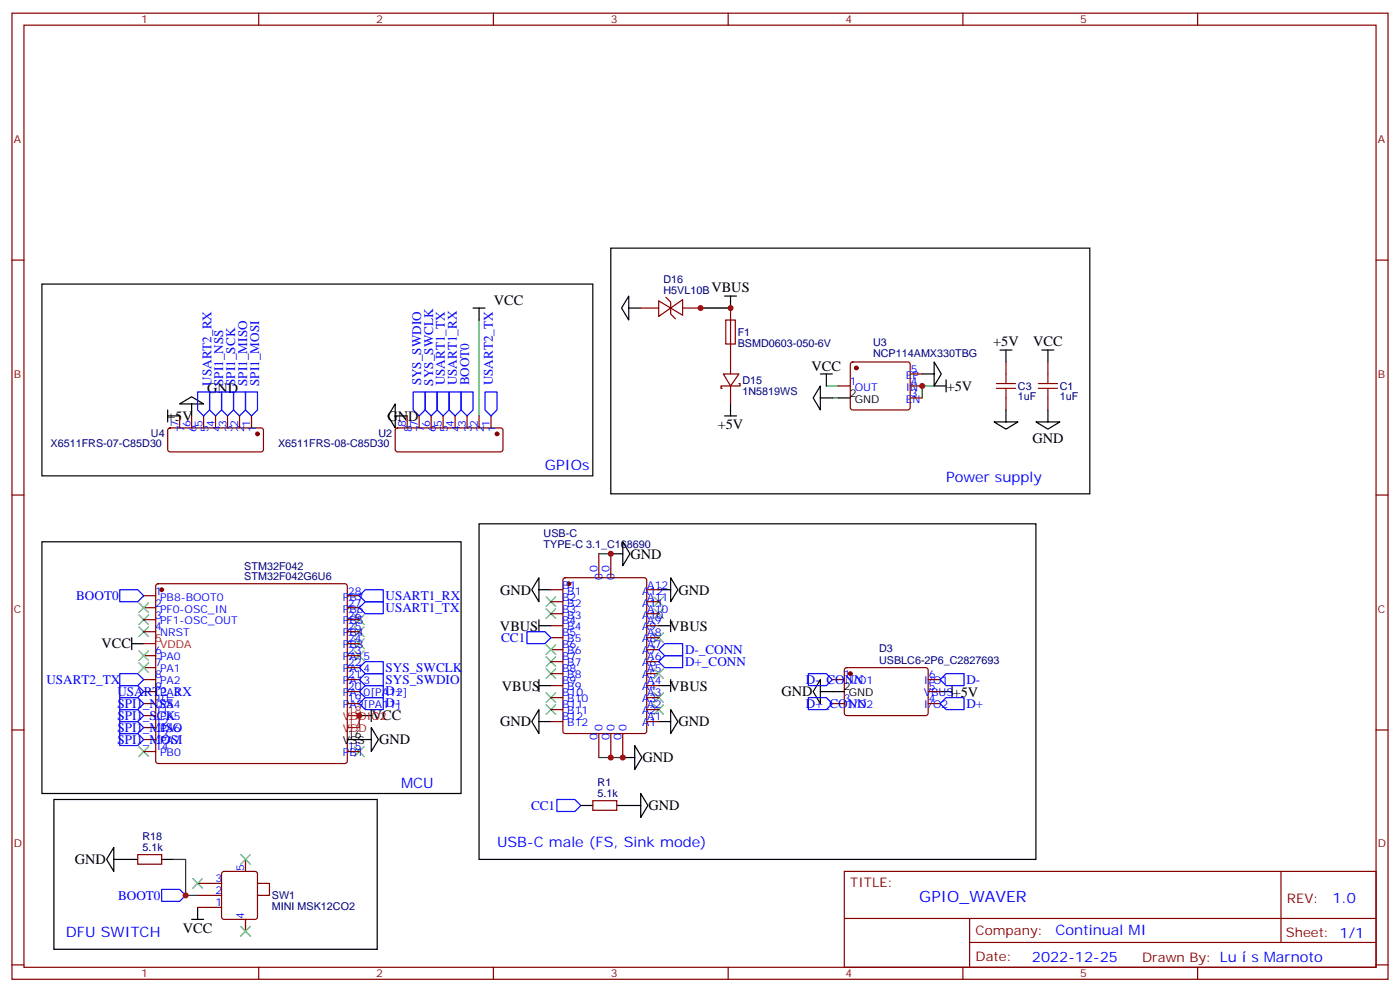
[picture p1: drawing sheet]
<svg xmlns="http://www.w3.org/2000/svg" width="412mm" height="292mm" viewBox="0 0 412 292" stroke-linecap="round" stroke-linejoin="round" font-family="sans-serif">
<g fill="none" stroke="#870000" stroke-width=".35">
<path d="M3.5 3.9h405.4v284.3h-405.4zM7.1 7.4h398.2v277.3h-398.2zM76.2 3.9v3.5M145.3 3.9v3.5M214.5 3.9v3.5M283.6 3.9v3.5M352.8 3.9v3.5M3.5 76.6h3.6M405.3 76.6h3.6M188.7 90.7h5.3M194 88.5l3.6 2.2-3.6 2.4zM196.1 87.5l1.5 1.4v3.5l1.4 1.4"/>
<path d="M197.6 90.7l3.5-2.5v4.6zM201.1 90.7h5.3M215.2 90.7v19.4M213.1 110.1h4.6l-2.5 3.5zM215.2 113.6h-2.8v.7h.3M215.2 113.6v5.3M217.7 112.9h.3v.7h-2.8M246.9 113.6h3.6M250.7 106.7l.5-.2h16.2l.5 .2 .2 .5v12.7l-.2 .5-.5 .2h-16.2l-.5-.2-.2-.5v-12.7zM268.1 113.6h3.5M268.1 117.1h3.5M268.1 110.1h3.5"/>
<path d="M296.3 106.5v3.6M296.3 117.1v3.5M308.7 106.5v3.6M308.7 117.1v3.5M49.6 126.1l.5-.2 27.1 .1 .4 .6v5.7l-.2 .5-.5 .2h-26.8l-.5-.2-.2-.5v-5.7zM52.9 122.4v3.5M56.4 122.4v3.5M60 122.4v3.5M63.5 122.4v3.5M67 122.4v3.5M70.6 122.4v3.5M74.1 122.4v3.5"/>
<path d="M116.7 126.1l.4-.2h30.4l.5 .2 .2 .5v5.7l-.3 .5-.4 .2h-30.4l-.5-.2-.2-.5v-5.7zM119.9 122.4v3.5M123.5 122.4v3.5M127 122.4v3.5M130.5 122.4v3.5M134.1 122.4v3.5M137.6 122.4v3.5M141.1 122.4v3.5M144.6 122.4v3.5M3.5 145.7h3.6M405.3 145.7h3.6M42.3 175.3h3.6"/>
<path d="M42.3 178.9h3.6M46.1 172l.5-.2h55l.5 .2 .2 .5v51.5l-.2 .5-.5 .2h-55l-.5-.2-.2-.5v-51.5zM102.3 175.3h3.5M102.3 178.9h3.5M162.3 173.6h3.5M162.3 177.1h3.5M166 170.2l.5-.2h23.3l.6 .5 .1 44.7-.5 .6-23.5 .1-.6-.5-.1-44.7zM176.4 163v7M179.9 163v7M190.5 173.6h3.5M190.5 177.1h3.5M42.3 182.4h3.6"/>
<path d="M42.3 185.9h3.6M42.3 193h3.6M42.3 196.5h3.6M102.3 182.4h3.5M102.3 185.9h3.5M102.3 193h3.5M102.3 196.5h3.5M102.3 189.4h3.5M162.3 180.6h3.5M162.3 184.1h3.5M162.3 187.7h3.5M162.3 191.2h3.5"/>
<path d="M162.3 194.7h3.5M162.3 198.3h3.5M190.5 180.6h3.5M190.5 184.1h3.5M190.5 187.7h3.5M190.5 191.2h3.5M190.5 194.7h3.5M190.5 198.3h3.5M248.9 196.7l.5-.2 23.6 .1 .4 .6-.1 13-.6 .4-23.6-.1-.4-.6v-12.7zM3.5 214.8h3.6M42.3 200h3.6M42.3 203.6h3.6"/>
<path d="M42.3 207.1h3.6M42.3 210.6h3.6M42.3 214.1h3.6M42.3 217.7h3.6M102.3 200h3.5M102.3 203.6h3.5M102.3 207.1h3.5M162.3 201.8h3.5M162.3 205.3h3.5M162.3 208.8h3.5M162.3 212.4h3.5M176.4 215.9v7.1"/>
<path d="M179.9 215.9v7.1M183.4 215.9v7.1M190.5 201.8h3.5M190.5 205.3h3.5M190.5 208.8h3.5M190.5 212.4h3.5M245.2 200h3.5M245.2 207.1h3.5M273.4 200h3.5M273.4 203.6h3.5M273.4 207.1h3.5M405.3 214.8h3.6"/>
<path d="M42.3 221.2h3.6M102.3 221.2h3.5M174.6 235.7h7.1v2.8h-7.1zM40.6 251.5h7v2.9h-7zM58.2 260h7.1M65.5 256.7l.5-.2h9.1l.5 .2 .2 .5v12.7l-.2 .5-.5 .2h-9.1l-.5-.3-.2-.4v-12.7zM72.3 252.9v3.6M75.8 260h3.6v3.5h-3.6M248.7 256.5h156.6v28.2h-156.6zM377.3 256.5v20.9M58.2 263.5h7.1M58.2 267.1h7.1"/>
<path d="M72.3 270.6v3.5M248.7 270.3h156.5M285.6 277.4h119.6M285.6 270.3v14.1M3.5 284h3.6M76.2 284.7v3.5M145.3 284.7v3.5M214.5 284.7v3.5M283.6 284.7v3.5M352.8 284.7v3.5M405.3 284h3.6"/>
</g>
<g fill="none" stroke="#000" stroke-width=".35">
<path d="M179.9 73h141.1v72.3h-141.1zM12.3 83.6h162.3v56.5h-162.3zM139.3 90.7h3.6M141.1 90.7v3.5M185.2 87.1v7.1l-2.1-3.5zM185.2 90.7h3.5M213.4 87.1h3.6M215.2 87.1v3.6M52.9 118.9l3.5-2.1 3.6 2.1zM56.4 118.9v3.5M116.4 118.9v7l-2.1-3.5zM215.2 118.9v3.5"/>
<path d="M241.7 113.6v7l-2.2-3.5zM241.7 110.1h3.5M241.7 117.1h3.5M243.4 110.1v3.5M246.9 117.1h3.6M271.6 110.1h3.6M275.2 106.5l2.1 3.6-2.1 3.5zM275.2 113.6h3.5M278.7 111.8v3.6M294.6 103h3.5M296.3 103v3.5M306.9 103h3.5"/>
<path d="M308.7 103v3.5M49.4 122.4h3.5M49.4 120.6v3.6M116.4 122.4h3.5M213.4 122.4h3.6M292.8 124.2h7.1l-3.6 2.1zM296.3 120.6v3.6M305.2 124.2h7l-3.5 2.1zM308.7 120.6v3.6M12.3 159.5h123.5v74h-123.5zM141.1 154.2h164.1v98.7h-164.1zM183.4 159.5l2.2 3.5-2.2 3.5z"/>
<path d="M158.7 170v7.1l-2.1-3.5zM158.7 173.6h3.6M179.9 163h3.5M194 173.6h3.6M197.6 170l2.1 3.6-2.1 3.5zM38.8 189.4h3.5M38.8 187.7v3.5M158.7 184.1h3.6M158.7 182.4v3.5M194 184.1h3.6M197.6 182.4v3.5M102.3 217.7h7.1"/>
<path d="M105.8 210.6h3.6M109.4 214.1l2.1 3.6-2.1 3.5zM109.4 208.8v3.6M158.7 208.8v7.1l-2.1-3.5zM158.7 201.8h3.6M158.7 212.4h3.6M158.7 200v3.6M187 219.4l2.1 3.6-2.1 3.5zM194 201.8h3.6M194 212.4h3.6M197.6 208.8l2.1 3.6-2.1 3.5zM197.6 200v3.6"/>
<path d="M241.7 200v7.1l-2.2-3.5zM241.7 203.6h7M276.9 203.6h3.6M280.5 201.8v3.5M15.9 235.3h95.2v44.1h-95.2zM171.1 237.1h3.5M181.7 237.1h7M183.4 223h3.6M188.7 233.5l2.2 3.6-2.2 3.5zM33.5 249.4v7.1l-2.1-3.6zM33.5 252.9h7.1M47.6 252.9h3.6"/>
<path d="M56.4 270.6h3.6M58.2 267.1v3.5"/>
</g>
<g fill="none" stroke="#00f" stroke-width=".35">
<path d="M58.2 115.4h3.5v5.2l-1.7 1.8-1.8-1.8zM61.7 115.4h3.6v5.2l-1.8 1.8-1.8-1.8zM65.3 115.4h3.5v5.2l-1.8 1.8-1.7-1.8zM68.8 115.4h3.5v5.2l-1.7 1.8-1.8-1.8zM72.3 115.4h3.5v5.2l-1.7 1.8-1.8-1.8zM121.7 115.4h3.5v5.2l-1.7 1.8-1.8-1.8zM125.2 115.4h3.6v5.2l-1.8 1.8-1.8-1.8zM128.8 115.4h3.5v5.2l-1.8 1.8-1.7-1.8zM132.3 115.4h3.5v5.2l-1.7 1.8-1.8-1.8zM135.8 115.4h3.5v5.2l-1.7 1.8-1.8-1.8zM142.9 115.4h3.5v5.2l-1.8 1.8-1.7-1.8zM35.3 173.6h5.3l1.7 1.7-1.7 1.8h-5.3z"/>
<path d="M105.8 175.3l1.8-1.7h5.3v3.5h-5.3zM105.8 178.9l1.8-1.8h5.3v3.5h-5.3zM35.3 198.3h5.3l1.7 1.7-1.7 1.8h-5.3zM105.8 196.5l1.8-1.8h5.3v3.6h-5.3zM155.2 185.9h5.3l1.8 1.8-1.8 1.7h-5.3zM194 191.2l1.8-1.8h5.3v3.6h-5.3zM195.8 193h5.3v3.5h-5.3l-1.8-1.8zM238.1 198.3h5.3l1.8 1.7-1.8 1.8h-5.3zM35.3 201.8h5.3l1.7 1.8-1.7 1.7h-5.3zM35.3 205.3h5.3l1.7 1.8-1.7 1.7h-5.3zM35.3 208.8h5.3l1.7 1.8-1.7 1.8h-5.3zM35.3 212.4h5.3l1.7 1.7-1.7 1.8h-5.3z"/>
<path d="M35.3 215.9h5.3l1.7 1.8-1.7 1.7h-5.3zM105.8 203.6l1.8-1.8h5.3v3.5h-5.3zM105.8 207.1l1.8-1.8h5.3v3.5h-5.3zM105.8 200l1.8-1.7h5.3v3.5h-5.3zM238.1 205.3h5.3l1.8 1.8-1.8 1.7h-5.3zM276.9 200l1.8-1.7h5.3v3.5h-5.3zM276.9 207.1l1.8-1.8h5.3v3.5h-5.3zM164 235.3h5.3l1.8 1.8-1.8 1.7h-5.3zM47.6 261.8h5.3l1.8 1.7-1.8 1.8h-5.3z"/>
</g>
<path d="M141.1 94.2v28.2M206.4 90.7h8.8M243.4 113.6h3.5M245.2 117.1h1.7M275.2 113.6h-3.6v3.5M176.4 163h3.5M105.8 210.6v3.5M176.4 223h7M51.2 252.9h3.5v10.6h3.5" fill="none" stroke="#008700" stroke-width=".35"/>
<g fill="none" stroke="#3c3" stroke-width=".35">
<path d="M40.9 177.4l2.8 2.9M43.7 177.4l-2.8 2.9M160.9 175.7l2.8 2.8M160.9 179.2l2.8 2.8M163.7 175.7l-2.8 2.8M163.7 179.2l-2.8 2.8M192.6 175.7l2.8 2.8M192.6 179.2l2.8 2.8M195.4 175.7l-2.8 2.8M195.4 179.2l-2.8 2.8M40.9 181l2.8 2.8M40.9 184.5l2.8 2.8"/>
<path d="M40.9 195.1l2.8 2.8M40.9 191.6l2.8 2.8M43.7 181l-2.8 2.8M43.7 184.5l-2.8 2.8M43.7 195.1l-2.8 2.8M43.7 191.6l-2.8 2.8M104.4 184.5l2.8 2.8M104.4 188l2.8 2.9M104.4 191.6l2.8 2.8M104.4 181l2.8 2.8M107.2 184.5l-2.8 2.8M107.2 188l-2.8 2.9"/>
<path d="M107.2 191.6l-2.8 2.8M107.2 181l-2.8 2.8M160.9 196.8l2.8 2.9M160.9 193.3l2.8 2.8M160.9 189.8l2.8 2.8M163.7 196.8l-2.8 2.9M163.7 193.3l-2.8 2.8M163.7 189.8l-2.8 2.8M192.6 186.3l2.8 2.8M192.6 196.8l2.8 2.9M195.4 186.3l-2.8 2.8M195.4 196.8l-2.8 2.9"/>
<path d="M40.9 219.8l2.8 2.8M43.7 219.8l-2.8 2.8M104.4 219.8l2.8 2.8M107.2 219.8l-2.8 2.8M160.9 207.4l2.8 2.9M160.9 203.9l2.8 2.8M163.7 207.4l-2.8 2.9M163.7 203.9l-2.8 2.8M192.6 203.9l2.8 2.8M192.6 207.4l2.8 2.9M195.4 203.9l-2.8 2.8M195.4 207.4l-2.8 2.9"/>
<path d="M56.8 258.6l2.8 2.8M59.6 258.6l-2.8 2.8M70.9 251.5l2.8 2.9M73.7 251.5l-2.8 2.9M70.9 272.7l2.8 2.8M73.7 272.7l-2.8 2.8"/>
</g>
<g fill="#870000" stroke="#870000" stroke-width=".35">
<circle cx="47.6" cy="173.6" r=".53"/>
<circle cx="167.6" cy="171.8" r=".53"/>
<circle cx="252.2" cy="108.3" r=".53"/>
<circle cx="75.8" cy="127.7" r=".53"/>
<circle cx="146.4" cy="127.7" r=".53"/>
<circle cx="250.5" cy="198.3" r=".53"/>
</g>
<path d="M42.3 189.4h3.6M102.3 214.1h3.5M102.3 210.6h3.5" fill="none" stroke="#f00" stroke-width=".35"/>
<path d="M213.8 94.2h2.8v7h-2.8zM293.5 114.3h5.7M293.5 112.9h5.7M296.3 110.1v2.8M296.3 114.3v2.8M305.9 114.3h5.6M305.9 112.9h5.6M308.7 110.1v2.8M308.7 114.3v2.8" fill="none" stroke="#a10000" stroke-width=".35"/>
<g fill="#c00">
<circle cx="105.8" cy="210.6" r=".88"/>
<circle cx="54.7" cy="263.5" r=".88"/>
<circle cx="271.6" cy="113.6" r=".88"/>
<circle cx="215.2" cy="90.7" r=".88"/>
<circle cx="206.4" cy="90.7" r=".88"/>
<circle cx="179.9" cy="223" r=".88"/>
<circle cx="179.9" cy="163" r=".88"/>
<circle cx="183.4" cy="223" r=".88"/>
</g>
<text font-size="4.6" fill="#00f" x="270.8" y="265.5">GPIO_WAVER</text>
<g font-size="4.2">
<text x="145.5" y="89.7">VCC</text>
<text x="209.5" y="86">VBUS</text>
<text x="292.6" y="102">+5V</text>
<text x="304.3" y="102">VCC</text>
<text x="239.1" y="109">VCC</text>
<text x="61" y="115.8">GND</text>
<text x="278.9" y="115.1">+5V</text>
<text x="49.2" y="123.8">+5V</text>
<text x="114.1" y="123.9">GND</text>
<text x="211.4" y="126.3">+5V</text>
<text x="304.1" y="130.2">GND</text>
<text x="185.7" y="164.4">GND</text>
<text x="147.3" y="175">GND</text>
<text x="199.8" y="175">GND</text>
<text x="147.3" y="185.6">VBUS</text>
<text x="197.2" y="185.6">VBUS</text>
<text x="29.9" y="190.8">VCC</text>
<text x="147.8" y="203.3">VBUS</text>
<text x="197.2" y="203.3">VBUS</text>
<text x="230.2" y="205">GND</text>
<text x="280.6" y="205">+5V</text>
<text x="109.5" y="212">VCC</text>
<text x="147.3" y="213.8">GND</text>
<text x="199.8" y="213.8">GND</text>
<text x="111.7" y="219.1">GND</text>
<text x="189.3" y="224.4">GND</text>
<text x="191" y="238.5">GND</text>
<text x="22" y="254.4">GND</text>
<text x="53.9" y="274.6">VCC</text>
</g>
<g font-size="4.2" fill="#00f">
<text x="160.5" y="138.3">GPIOs</text>
<text x="278.7" y="141.8">Power supply</text>
<text x="118.2" y="231.8">MCU</text>
<text x="146.4" y="249.4">USB-C male (FS, Sink mode)</text>
<text x="392.5" y="265.7">1.0</text>
<text x="19.4" y="275.9">DFU SWITCH</text>
<text x="310.9" y="275.3">Continual MI</text>
<text x="304" y="283.1">2022-12-25</text>
<text x="368.6" y="283">s Marnoto</text>
</g>
<g font-size="3.9" fill="#00f">
<text x="62.3" y="113.6" transform="rotate(-90 62.3 113.6)">USART2_RX</text>
<text x="65.8" y="113.6" transform="rotate(-90 65.8 113.6)">SPI1_NSS</text>
<text x="69.3" y="113.6" transform="rotate(-90 69.3 113.6)">SPI1_SCK</text>
<text x="72.8" y="113.6" transform="rotate(-90 72.8 113.6)">SPI1_MISO</text>
<text x="76.4" y="113.6" transform="rotate(-90 76.4 113.6)">SPI1_MOSI</text>
<text x="124.1" y="113.5" transform="rotate(-90 124.1 113.5)">SYS_SWDIO</text>
<text x="127.6" y="113.5" transform="rotate(-90 127.6 113.5)">SYS_SWCLK</text>
<text x="131" y="113.5" transform="rotate(-90 131 113.5)">USART1_TX</text>
<text x="134.6" y="113.5" transform="rotate(-90 134.6 113.5)">USART1_RX</text>
<text x="138.2" y="113.4" transform="rotate(-90 138.2 113.4)">BOOT0</text>
<text x="145.2" y="113.5" transform="rotate(-90 145.2 113.5)">USART2_TX</text>
<text x="22.4" y="176.6">BOOT0</text>
<text x="113.6" y="176.6">USART1_RX</text>
<text x="113.6" y="180.1">USART1_TX</text>
<text x="147.6" y="188.9">CC1</text>
<text x="113.6" y="197.7">SYS_SWCLK</text>
<text x="201.8" y="192.5">D-_CONN</text>
<text x="201.8" y="196.1">D+_CONN</text>
<text x="13.7" y="201.2">USART2_TX</text>
<text x="113.6" y="201.2">SYS_SWDIO</text>
<text x="237.4" y="201.3">D-_CONN</text>
<text x="284.7" y="201.2">D-</text>
<text x="34.6" y="204.8">USART2_RX</text>
<text x="34.6" y="208.4">SPI1_NSS</text>
<text x="113.6" y="204.7">D+</text>
<text x="113.6" y="208.2">D-</text>
<text x="237.4" y="208.3">D+_CONN</text>
<text x="284.7" y="208.3">D+</text>
<text x="34.6" y="211.9">SPI1_SCK</text>
<text x="34.6" y="215.4">SPI1_MISO</text>
<text x="34.6" y="218.9">SPI1_MOSI</text>
<text x="156.4" y="238.3">CC1</text>
<text x="34.8" y="264.8">BOOT0</text>
</g>
<g font-size="3.9" fill="#800">
<text x="250.5" y="261.1">TITLE:</text>
<text x="379.1" y="265.7">REV:</text>
<text x="287.4" y="275.3">Company:</text>
<text x="378.7" y="275.9">Sheet: 1/1</text>
<text x="287.4" y="282.9">Date:</text>
<text x="336.4" y="283">Drawn By: Lu</text>
</g>
<g font-size="3.2" fill="#800">
<text x="41.6" y="6.9">1</text>
<text x="110.8" y="6.9">2</text>
<text x="179.9" y="6.9">3</text>
<text x="249.1" y="6.9">4</text>
<text x="318.2" y="6.9">5</text>
<text x="4.1" y="42">A</text>
<text x="405.9" y="42">A</text>
<text x="4.1" y="111.1">B</text>
<text x="405.9" y="111.1">B</text>
<text x="4.1" y="180.3">C</text>
<text x="405.9" y="180.3">C</text>
<text x="4.1" y="249.4">D</text>
<text x="405.9" y="249.4">D</text>
<text x="41.6" y="287.7">1</text>
<text x="110.8" y="287.7">2</text>
<text x="179.9" y="287.7">3</text>
<text x="249.1" y="287.7">4</text>
<text x="318.2" y="287.7">5</text>
</g>
<g font-size="3.2" fill="#000080">
<text x="195.5" y="83.3">D16</text>
<text x="195.5" y="86.4">H5VL10B</text>
<text x="217.3" y="98.9">F1</text>
<text x="257.2" y="101.8">U3</text>
<text x="217.3" y="102.1">BSMD0603-050-6V</text>
<text x="257.2" y="105.1">NCP114AMX330TBG</text>
<text x="218.7" y="113">D15</text>
<text x="218.7" y="116.2">1N5819WS</text>
<text x="299.9" y="117.8">1uF</text>
<text x="299.9" y="114.8">C3</text>
<text x="312.2" y="117.8">1uF</text>
<text x="312.2" y="114.8">C1</text>
<text x="14.9" y="131.6">X6511FRS-07-C85D30</text>
<text x="44.5" y="128.5">U4</text>
<text x="81.9" y="131.6">X6511FRS-08-C85D30</text>
<text x="111.5" y="128.5">U2</text>
<text x="160.1" y="161.2">TYPE-C 3.1_C168690</text>
<text x="160.1" y="158">USB-C</text>
<text x="72" y="167.8">STM32F042</text>
<text x="72" y="170.7">STM32F042G6U6</text>
<text x="259" y="195.3">USBLC6-2P6_C2827693</text>
<text x="259" y="192">D3</text>
<text x="176" y="231.4">R1</text>
<text x="176" y="234.6">5.1k</text>
<text x="42" y="250.5">5.1k</text>
<text x="42" y="247.3">R18</text>
<text x="80.1" y="267.8">MINI MSK12CO2</text>
<text x="80.1" y="264.7">SW1</text>
</g>
<g font-size="3.2" fill="#00f">
<text x="250.3" y="113.2">1</text>
<text x="266.8" y="111.5">EP</text>
<text x="268.3" y="113.2">4</text>
<text x="268.3" y="109.7">5</text>
<text x="251.8" y="115">OUT</text>
<text x="266.8" y="118.5">EN</text>
<text x="266.8" y="115">IN</text>
<text x="268.3" y="116.8">3</text>
<text x="52.6" y="125.8" transform="rotate(-90 52.6 125.8)">7</text>
<text x="56.1" y="125.8" transform="rotate(-90 56.1 125.8)">6</text>
<text x="59.6" y="125.8" transform="rotate(-90 59.6 125.8)">5</text>
<text x="63.1" y="125.8" transform="rotate(-90 63.1 125.8)">4</text>
<text x="66.7" y="125.8" transform="rotate(-90 66.7 125.8)">3</text>
<text x="70.2" y="125.8" transform="rotate(-90 70.2 125.8)">2</text>
<text x="73.7" y="125.8" transform="rotate(-90 73.7 125.8)">1</text>
<text x="119.6" y="125.8" transform="rotate(-90 119.6 125.8)">8</text>
<text x="123.1" y="125.8" transform="rotate(-90 123.1 125.8)">7</text>
<text x="126.6" y="125.8" transform="rotate(-90 126.6 125.8)">6</text>
<text x="130.2" y="125.8" transform="rotate(-90 130.2 125.8)">5</text>
<text x="133.7" y="125.8" transform="rotate(-90 133.7 125.8)">4</text>
<text x="137.2" y="125.8" transform="rotate(-90 137.2 125.8)">3</text>
<text x="140.8" y="125.8" transform="rotate(-90 140.8 125.8)">2</text>
<text x="144.3" y="125.8" transform="rotate(-90 144.3 125.8)">1</text>
<text x="54.3" y="127.2" transform="rotate(-90 54.3 127.2)">7</text>
<text x="57.9" y="127.2" transform="rotate(-90 57.9 127.2)">6</text>
<text x="61.4" y="127.2" transform="rotate(-90 61.4 127.2)">5</text>
<text x="64.9" y="127.2" transform="rotate(-90 64.9 127.2)">4</text>
<text x="68.4" y="127.2" transform="rotate(-90 68.4 127.2)">3</text>
<text x="72" y="127.2" transform="rotate(-90 72 127.2)">2</text>
<text x="75.5" y="127.2" transform="rotate(-90 75.5 127.2)">1</text>
<text x="121.4" y="127.2" transform="rotate(-90 121.4 127.2)">8</text>
<text x="124.9" y="127.2" transform="rotate(-90 124.9 127.2)">7</text>
<text x="128.4" y="127.2" transform="rotate(-90 128.4 127.2)">6</text>
<text x="131.9" y="127.2" transform="rotate(-90 131.9 127.2)">5</text>
<text x="135.5" y="127.2" transform="rotate(-90 135.5 127.2)">4</text>
<text x="139" y="127.2" transform="rotate(-90 139 127.2)">3</text>
<text x="142.5" y="127.2" transform="rotate(-90 142.5 127.2)">2</text>
<text x="146" y="127.2" transform="rotate(-90 146 127.2)">1</text>
<text x="165.6" y="173.2">B1</text>
<text x="176" y="168.3" transform="rotate(-90 176 168.3)">0</text>
<text x="177.4" y="170.7" transform="rotate(-90 177.4 170.7)">0</text>
<text x="179.6" y="168.3" transform="rotate(-90 179.6 168.3)">0</text>
<text x="181" y="170.7" transform="rotate(-90 181 170.7)">0</text>
<text x="190.7" y="173.2">A12</text>
<text x="45.7" y="175">1</text>
<text x="45.7" y="178.5">2</text>
<text x="47.2" y="176.7">PB8-BOOT0</text>
<text x="101" y="176.7">PB7</text>
<text x="102.5" y="178.5">27</text>
<text x="102.5" y="175">28</text>
<text x="165.6" y="176.7">B2</text>
<text x="167.1" y="175">B1</text>
<text x="167.1" y="178.5">B2</text>
<text x="189.2" y="178.5">A11</text>
<text x="189.2" y="175">A12</text>
<text x="190.7" y="176.7">A11</text>
<text x="45.7" y="182">3</text>
<text x="45.7" y="185.6">4</text>
<text x="47.2" y="180.3">PF0-OSC_IN</text>
<text x="47.2" y="183.8">PF1-OSC_OUT</text>
<text x="101" y="183.8">PB5</text>
<text x="101" y="180.3">PB6</text>
<text x="102.5" y="185.6">25</text>
<text x="102.5" y="182">26</text>
<text x="165.6" y="180.3">B3</text>
<text x="165.6" y="183.8">B4</text>
<text x="167.1" y="182">B3</text>
<text x="167.1" y="185.6">B4</text>
<text x="189.2" y="185.6">A9</text>
<text x="189.2" y="182">A10</text>
<text x="190.7" y="183.8">A9</text>
<text x="190.7" y="180.3">A10</text>
<text x="47.2" y="187.3">NRST</text>
<text x="101" y="190.9">PB3</text>
<text x="101" y="187.3">PB4</text>
<text x="102.5" y="189.1">24</text>
<text x="165.6" y="187.3">B5</text>
<text x="165.6" y="190.9">B6</text>
<text x="167.1" y="189.1">B5</text>
<text x="189.2" y="189.1">A8</text>
<text x="190.7" y="190.9">A7</text>
<text x="190.7" y="187.3">A8</text>
<text x="45.7" y="192.6">6</text>
<text x="45.7" y="196.1">7</text>
<text x="47.2" y="194.4">PA0</text>
<text x="47.2" y="197.9">PA1</text>
<text x="101" y="197.9">PA14</text>
<text x="101" y="194.4">PA15</text>
<text x="102.5" y="196.1">22</text>
<text x="102.5" y="192.6">23</text>
<text x="165.6" y="194.4">B7</text>
<text x="165.6" y="197.9">B8</text>
<text x="167.1" y="192.6">B6</text>
<text x="167.1" y="196.1">B7</text>
<text x="189.2" y="196.1">A6</text>
<text x="189.2" y="192.6">A7</text>
<text x="190.7" y="197.9">A5</text>
<text x="190.7" y="194.4">A6</text>
<text x="45.7" y="199.7">8</text>
<text x="45.7" y="203.2">9</text>
<text x="47.2" y="201.4">PA2</text>
<text x="101" y="201.4">PA13</text>
<text x="102.5" y="203.2">20</text>
<text x="102.5" y="199.7">21</text>
<text x="165.6" y="201.4">B9</text>
<text x="167.1" y="199.7">B8</text>
<text x="167.1" y="203.2">B9</text>
<text x="189.2" y="203.2">A4</text>
<text x="189.2" y="199.7">A5</text>
<text x="190.7" y="201.4">A4</text>
<text x="248.5" y="199.7">1</text>
<text x="250" y="201.4">I/O1</text>
<text x="272.1" y="201.4">I/O1</text>
<text x="273.6" y="203.2">5</text>
<text x="273.6" y="199.7">6</text>
<text x="45.7" y="206.7">10</text>
<text x="47.2" y="205">PA3</text>
<text x="47.2" y="208.5">PA4</text>
<text x="101" y="208.5">PA9[PA11]</text>
<text x="101" y="205">PA10[PA12]</text>
<text x="102.5" y="206.7">19</text>
<text x="165.6" y="205">B10</text>
<text x="165.6" y="208.5">B11</text>
<text x="167.1" y="206.7">B10</text>
<text x="189.2" y="206.7">A3</text>
<text x="190.7" y="208.5">A2</text>
<text x="190.7" y="205">A3</text>
<text x="248.5" y="206.7">3</text>
<text x="250" y="208.5">I/O2</text>
<text x="272.1" y="208.5">I/O2</text>
<text x="272.1" y="205">VBUS</text>
<text x="273.6" y="206.7">4</text>
<text x="45.7" y="210.3">11</text>
<text x="45.7" y="213.8">12</text>
<text x="47.2" y="212">PA5</text>
<text x="47.2" y="215.5">PA6</text>
<text x="165.6" y="212">B12</text>
<text x="167.1" y="210.3">B11</text>
<text x="167.1" y="213.8">B12</text>
<text x="177.4" y="215.2" transform="rotate(-90 177.4 215.2)">0</text>
<text x="181" y="215.2" transform="rotate(-90 181 215.2)">0</text>
<text x="184.5" y="215.2" transform="rotate(-90 184.5 215.2)">0</text>
<text x="189.2" y="213.8">A1</text>
<text x="189.2" y="210.3">A2</text>
<text x="190.7" y="212">A1</text>
<text x="45.7" y="217.3">13</text>
<text x="45.7" y="220.8">14</text>
<text x="47.2" y="219.1">PA7</text>
<text x="102.5" y="220.8">15</text>
<text x="176" y="217.7" transform="rotate(-90 176 217.7)">0</text>
<text x="179.6" y="217.7" transform="rotate(-90 179.6 217.7)">0</text>
<text x="183.1" y="217.7" transform="rotate(-90 183.1 217.7)">0</text>
<text x="47.2" y="222.6">PB0</text>
<text x="101" y="222.6">PB1</text>
<text x="72" y="256.5" transform="rotate(-90 72 256.5)">5</text>
<text x="63.5" y="259.6">3</text>
<text x="63.5" y="263.2">2</text>
<text x="63.5" y="266.7">1</text>
<text x="72" y="270.6" transform="rotate(-90 72 270.6)">4</text>
</g>
<g font-size="3.2">
<text x="250.3" y="116.8">2</text>
<text x="251.8" y="118.5">GND</text>
<text x="248.5" y="203.2">2</text>
<text x="250" y="205">GND</text>
<text x="101" y="219.1">VSS</text>
<text x="102.5" y="217.3">16</text>
</g>
<g font-size="3.2" fill="#f00">
<text x="45.7" y="189.1">5</text>
<text x="47.2" y="190.9">VDDA</text>
<text x="101" y="215.5">VDD</text>
<text x="101" y="212">VDDIO2</text>
<text x="102.5" y="213.8">17</text>
<text x="102.5" y="210.3">18</text>
</g>
</svg>
